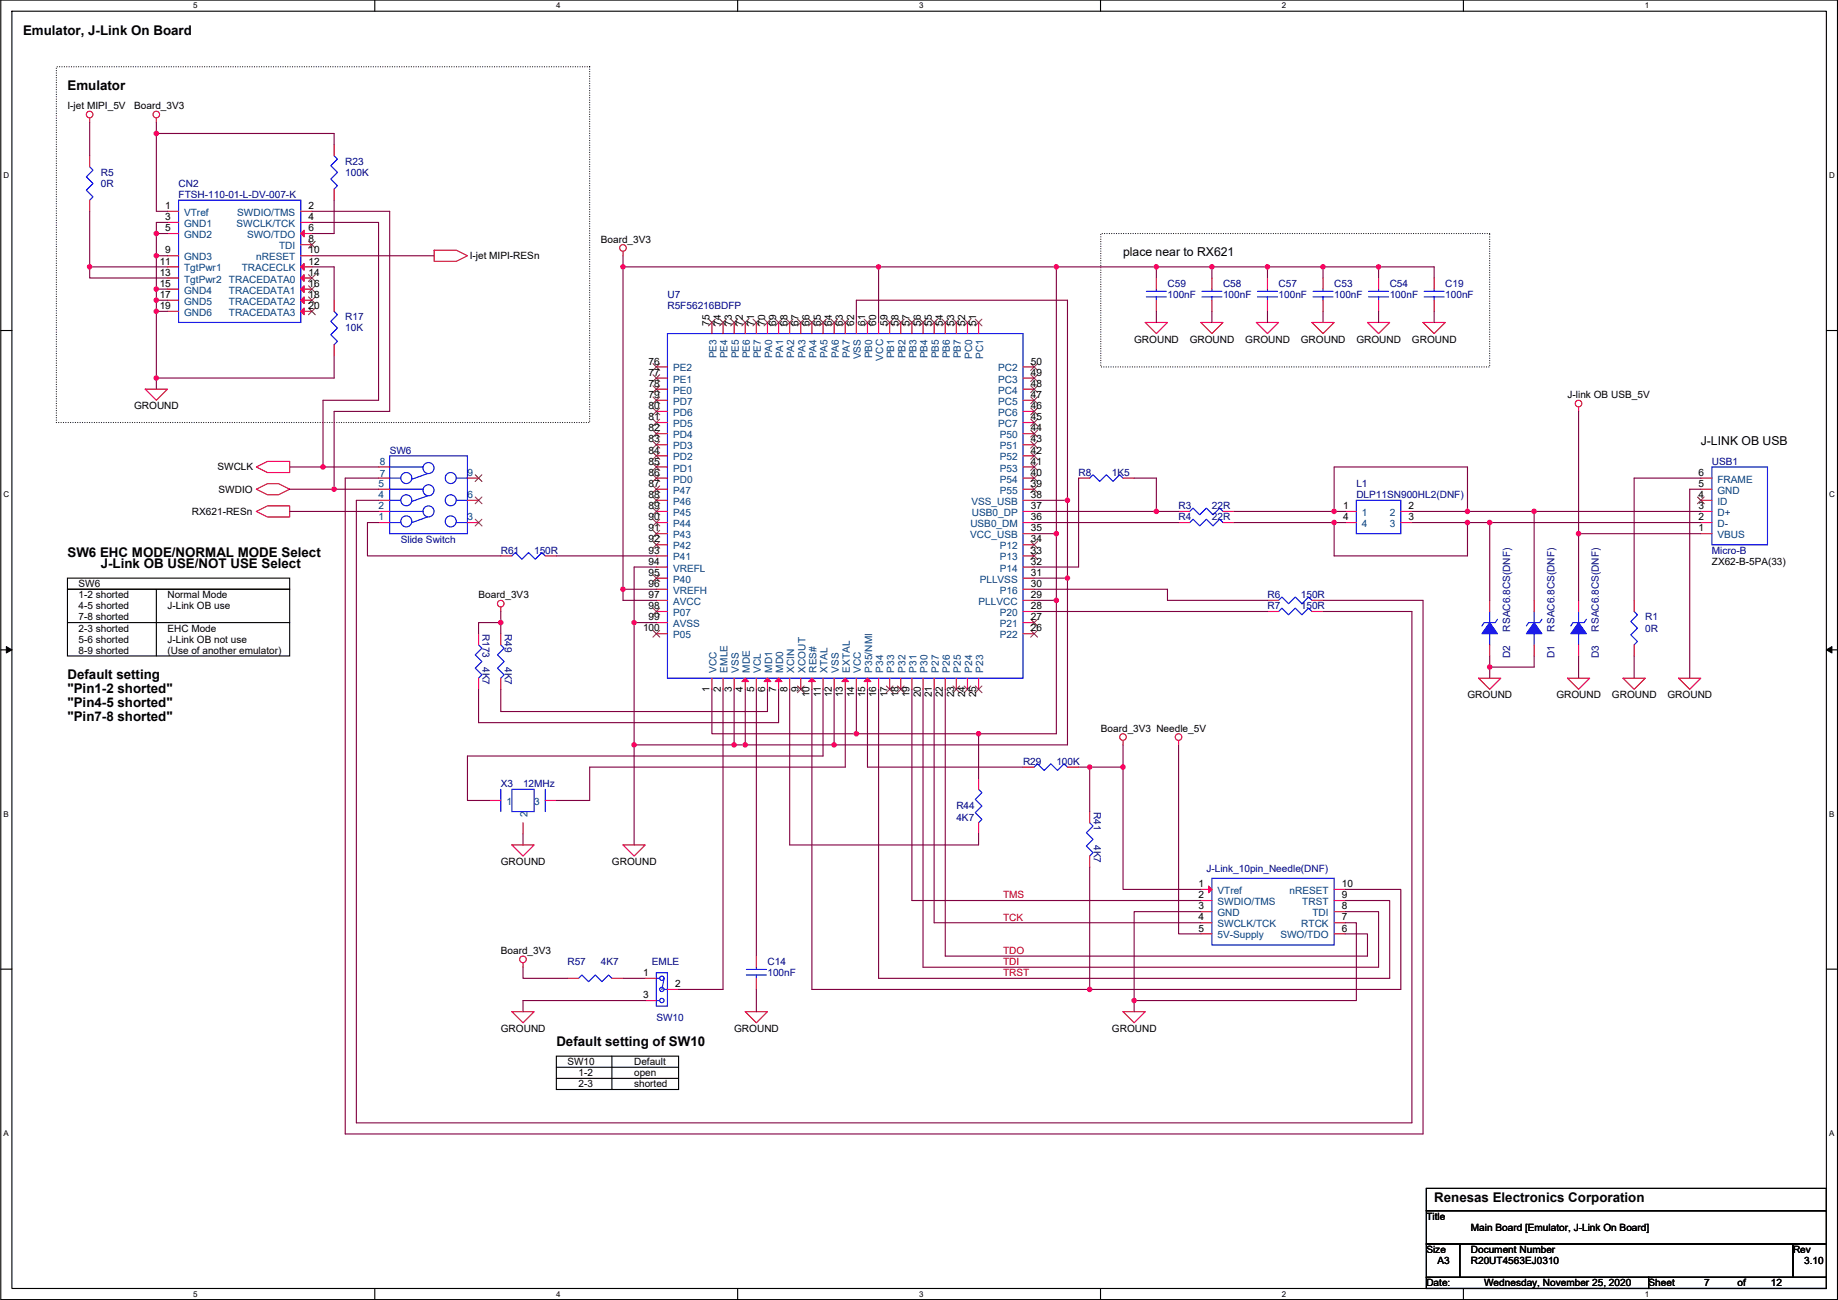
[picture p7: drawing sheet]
<svg xmlns="http://www.w3.org/2000/svg" width="420mm" height="297mm" viewBox="0 0 420 297" stroke-linecap="round" stroke-linejoin="round" font-family="sans-serif">
<path d="M.2 0h419.8v296.9h-419.8zM2.7 2.6h414.8v291.8h-414.8z" fill="none" stroke="#000" stroke-width=".25"/>
<g fill="#fff">
<path d="M44.2 .3h1v2h-1z"/>
<path d="M44.2 294.7h1v2h-1z"/>
</g>
<path d="M85.7 0v2.6M85.7 294.4v2.5" fill="none" stroke="#000" stroke-width=".25"/>
<g fill="#fff">
<path d="M127.1 .3h1v2h-1z"/>
<path d="M127.1 294.7h1v2h-1z"/>
</g>
<path d="M168.6 0v2.6M168.6 294.4v2.5" fill="none" stroke="#000" stroke-width=".25"/>
<g fill="#fff">
<path d="M210.1 .3h1v2h-1z"/>
<path d="M210.1 294.7h1v2h-1z"/>
</g>
<path d="M251.6 0v2.6M251.6 294.4v2.5" fill="none" stroke="#000" stroke-width=".25"/>
<g fill="#fff">
<path d="M293 .3h1v2h-1z"/>
<path d="M293 294.7h1v2h-1z"/>
</g>
<path d="M334.5 0v2.6M334.5 294.4v2.5" fill="none" stroke="#000" stroke-width=".25"/>
<g fill="#fff">
<path d="M376 .3h1v2h-1z"/>
<path d="M376 294.7h1v2h-1z"/>
<path d="M.8 39h1.3v2.1h-1.3z"/>
<path d="M418.1 39h1.3v2.1h-1.3z"/>
<path d="M.8 112h1.3v2h-1.3z"/>
<path d="M418.1 112h1.3v2h-1.3z"/>
</g>
<path d="M.2 75.5h2.5M417.5 75.5h2.5" fill="none" stroke="#000" stroke-width=".25"/>
<g fill="#fff">
<path d="M.8 185h1.2v2h-1.2z"/>
<path d="M418.1 185h1.2v2h-1.2z"/>
</g>
<path d="M.2 148.5h2.5M417.5 148.5h2.5" fill="none" stroke="#000" stroke-width=".25"/>
<path d="M1.4 147.7l1.3 .8-1.3 .7zM417.5 148.5l1.3-.8v1.5z" fill="#000" stroke="#000" stroke-width=".23"/>
<g fill="#fff">
<path d="M.8 257.9h1.2v2h-1.2z"/>
<path d="M418.1 257.9h1.2v2h-1.2z"/>
</g>
<g fill="none" stroke="#000" stroke-width=".25">
<path d="M15.4 132.1h50.8v17.8h-50.8zM15.4 134.6h50.8M35.7 134.6v15.3M15.4 142.3h50.8M.2 221.4h2.5M417.5 221.4h2.5M127.2 241.3h27.9v7.6h-27.9zM127.2 243.9h27.9M127.2 246.4h27.9M139.9 241.3v7.6M326.1 271.5h91.4v5.1h-91.4zM326.1 276.6h91.4v7.6h-91.4z"/>
<path d="M326.1 291.9h50.8v2.5h-50.8zM326.1 284.2h7.6v7.7h-7.6zM333.7 284.2h76.2v7.7h-76.2zM376.9 291.9h40.6v2.5h-40.6zM409.9 284.2h7.6v7.7h-7.6z"/>
</g>
<path d="M12.9 15.3h121.9v81.2h-121.9zM251.6 53.4h88.9v30.4h-88.9z" fill="none" stroke="#000" stroke-width=".25" stroke-dasharray="0 .5"/>
<g fill="none" stroke="#f00" stroke-width=".25">
<path d="M20.5 26.9v1.1M20.5 35.6v2.5M35.7 26.9v1.1M76.4 33v2.6M20.5 45.7v2.6M38.3 48.3h2.5M38.3 50.8h2.5M38.3 53.4h2.5M38.3 58.4h2.5M68.8 48.3h2.5M68.8 50.8h2.5M68.8 53.4h2.5"/>
<path d="M68.8 55.9h2.5M68.8 58.4h2.5M76.4 43.2v2.5M99.2 57.2h5.1l2.6 1.2-2.6 1.3h-5.1zM142.4 57.4v1M38.3 61h2.5M38.3 63.5h2.5M38.3 66.1h2.5M38.3 68.6h2.5M38.3 71.1h2.5M68.8 61h2.5M68.8 63.5h2.5"/>
<path d="M68.8 66.1h2.5M68.8 68.6h2.5M68.8 71.1h2.5M76.4 68.6v2.5M76.4 78.8v2.5M162.7 73.7v2.5M165.3 73.7v2.5M167.8 73.7v2.5M170.4 73.7v2.5M172.9 73.7v2.5M175.4 73.7v2.5M178 73.7v2.5"/>
<path d="M180.5 73.7v2.5M183.1 73.7v2.5M185.6 73.7v2.5M188.1 73.7v2.5M190.7 73.7v2.5M193.2 73.7v2.5M195.8 73.7v2.5M198.3 73.7v2.5M200.8 73.7v2.5M203.4 73.7v2.5M205.9 73.7v2.5M208.5 73.7v2.5"/>
<path d="M211 73.7v2.5M213.5 73.7v2.5M216.1 73.7v2.5M218.6 73.7v2.5M221.2 73.7v2.5M223.7 73.7v2.5M261.8 73.7h5.1l-2.6 2.5zM264.3 63.5v2.6M264.3 68.6v2.5M274.5 73.7h5.1l-2.6 2.5zM277 63.5v2.6M277 68.6v2.5"/>
<path d="M287.2 73.7h5.1l-2.6 2.5zM289.7 63.5v2.6M289.7 68.6v2.5M299.9 73.7h5.1l-2.6 2.5zM302.4 63.5v2.6M302.4 68.6v2.5M312.6 73.7h5.1l-2.6 2.5zM315.1 63.5v2.6M315.1 68.6v2.5M325.3 73.7h5.1l-2.6 2.5zM327.8 63.5v2.6M327.8 68.6v2.5"/>
<path d="M33.2 88.9h5.1l-2.6 2.6zM150 83.8h2.6M150 86.4h2.6M150 88.9h2.6M150 91.5h2.6M150 94h2.6M150 96.5h2.6M150 99.1h2.6M233.9 83.8h2.5M233.9 86.4h2.5M233.9 88.9h2.5M233.9 91.5h2.5"/>
<path d="M233.9 94h2.5M233.9 96.5h2.5M233.9 99.1h2.5M360.9 93v1M58.6 111.8l2.5-1.3h2.6l2.5 1.3-2.5 1.3h-2.6zM58.6 106.7l2.5-1.3h5.1v2.6h-5.1zM58.6 116.9l2.5-1.3h5.1v2.5h-5.1zM86.5 119.4h2.6M86.5 116.9h2.6M86.5 114.3h2.6M86.5 111.8h2.6M86.5 109.2h2.6"/>
<path d="M86.5 106.7h2.6M106.9 119.4h2.5M106.9 114.3h2.5M106.9 109.2h2.5M150 101.6h2.6M150 104.2h2.6M150 106.7h2.6M150 109.2h2.6M150 111.8h2.6M150 114.3h2.6M150 116.9h2.6M150 119.4h2.6"/>
<path d="M233.9 101.6h2.5M233.9 104.2h2.5M233.9 106.7h2.5M233.9 109.2h2.5M233.9 111.8h2.5M233.9 114.3h2.5M233.9 116.9h2.5M233.9 119.4h2.5M246.6 109.2h2.5M256.7 109.2h2.6M269.4 116.9h2.6M269.4 119.4h2.6"/>
<path d="M279.6 116.9h2.5M279.6 119.4h2.5M307.5 116.9h2.6M307.5 119.4h2.6M320.2 116.9h2.6M320.2 119.4h2.6M388.8 109.2h2.5M388.8 111.8h2.5M388.8 114.3h2.5M388.8 116.9h2.5M388.8 119.4h2.5M114.5 138.7v1"/>
<path d="M114.5 127h2.5M124.6 127h2.6M150 121.9h2.6M150 124.5h2.6M150 127h2.6M150 129.6h2.6M150 132.1h2.6M150 134.6h2.6M150 137.2h2.6M150 139.7h2.6M233.9 121.9h2.5M233.9 124.5h2.5"/>
<path d="M233.9 127h2.5M233.9 129.6h2.5M233.9 132.1h2.5M233.9 134.6h2.5M233.9 137.2h2.5M233.9 139.7h2.5M289.7 137.2h2.6M289.7 139.7h2.6M299.9 137.2h2.5M299.9 139.7h2.5M340.5 137.2v2.5M350.7 137.2v2.5"/>
<path d="M360.9 137.2v2.5M373.6 137.2v2.5M388.8 121.9h2.5M109.4 144.8v2.5M109.4 155v2.5M114.5 144.8v2.5M114.5 155v2.5M150 142.3h2.6M150 144.8h2.6M162.7 155v2.5M165.3 155v2.5M167.8 155v2.5"/>
<path d="M170.4 155v2.5M172.9 155v2.5M175.4 155v2.5M178 155v2.5M180.5 155v2.5M183.1 155v2.5M185.6 155v2.5M188.1 155v2.5M190.7 155v2.5M193.2 155v2.5M195.8 155v2.5M198.3 155v2.5"/>
<path d="M200.8 155v2.5M203.4 155v2.5M205.9 155v2.5M208.5 155v2.5M211 155v2.5M213.5 155v2.5M216.1 155v2.5M218.6 155v2.5M221.2 155v2.5M223.7 155v2.5M233.9 142.3h2.5M233.9 144.8h2.5"/>
<path d="M338 155h5.1l-2.6 2.5zM340.5 147.3v2.6M350.7 147.3v2.6M358.3 155h5.1l-2.5 2.5zM360.9 147.3v2.6M371 155h5.1l-2.5 2.5zM373.6 147.3v2.6M383.7 155h5.1l-2.5 2.5zM223.7 177.8v2.6M233.9 175.3h2.5M244 175.3h2.6M256.7 169.2v1"/>
<path d="M269.4 169.2v1M111.9 182.9h2.6M117 193.1h5.1l-2.5 2.5zM119.6 188v2.5M124.6 182.9h2.6M142.4 193.1h5.1l-2.5 2.5zM223.7 188v2.5M249.1 185.4v2.6M249.1 195.6v2.5M119.6 220v1M172.9 218.5v2.5M274.5 203.2h2.5"/>
<path d="M274.5 205.8h2.5M274.5 208.3h2.5M274.5 210.8h2.5M274.5 213.4h2.5M305 213.4h2.5M305 210.8h2.5M305 208.3h2.5M305 205.8h2.5M305 203.2h2.5M117 231.2h5.1l-2.5 2.5zM129.7 223.5h2.6M139.9 223.5h2.5"/>
<path d="M147.5 223.5h2.5M147.5 228.6h2.5M152.6 226.1h2.5M170.4 231.2h5l-2.5 2.5zM172.9 223.5v2.6M256.7 231.2h5.1l-2.5 2.5z"/>
<circle cx="20.5" cy="26.2" r=".76"/>
<circle cx="35.7" cy="26.2" r=".76"/>
<circle cx="142.4" cy="56.6" r=".76"/>
<circle cx="360.8" cy="92.2" r=".76"/>
<circle cx="114.5" cy="137.9" r=".76"/>
<circle cx="256.7" cy="168.4" r=".76"/>
<circle cx="269.4" cy="168.4" r=".76"/>
<circle cx="119.5" cy="219.2" r=".76"/>
</g>
<g fill="none" stroke="#00f" stroke-width=".25">
<path d="M20.5 38.1l.8 .8-1.6 1.5 1.6 1.5-1.6 1.6 1.6 1.5-.8 .7M76.4 35.6l.7 .7-1.5 1.6 1.5 1.5-1.5 1.5 1.5 1.5-.7 .8M40.8 45.7h28v28h-28zM76.4 71.1l.7 .8-1.5 1.5 1.5 1.6-1.5 1.5 1.5 1.5-.7 .8M152.6 76.2h81.3v78.8h-81.3zM262.1 67.8h4.5M262.1 66.6h4.5M264.3 66.1v.5M264.3 67.8v.8M274.8 67.8h4.5M274.8 66.6h4.5M277 66.1v.5"/>
<path d="M277 67.8v.8M287.5 67.8h4.5M287.5 66.6h4.5M289.7 66.1v.5M289.7 67.8v.8M300.2 67.8h4.5M300.2 66.6h4.5M302.4 66.1v.5M302.4 67.8v.8M312.9 67.8h4.5M312.9 66.6h4.5M315.1 66.1v.5"/>
<path d="M315.1 67.8v.8M325.6 67.8h4.5M325.6 66.6h4.5M327.8 66.1v.5M327.8 67.8v.8M89.1 109.2h2.5M89.1 106.7h7.6M89.1 114.3h2.5M89.1 111.8h7.6M89.1 116.9h7.6M89.1 119.4h2.5M89.1 104.2h17.8v17.7h-17.8z"/>
<path d="M97.7 113.3l-3.5 1.3M97.7 118.1l-3.5 1.3M97.7 108.2l-3.5 1.3M104.3 109.2h2.6M104.3 114.3h2.6M104.3 119.4h2.6M249.1 109.2l.8-.7 1.5 1.5 1.5-1.5 1.5 1.5 1.6-1.5 .7 .7M272 116.9l.7-.8 1.5 1.5 1.6-1.5 1.5 1.5 1.5-1.5 .8 .8M272 119.4l.7-.8 1.5 1.6 1.6-1.6 1.5 1.6 1.5-1.6 .8 .8M310.1 114.3h10.1v7.6h-10.1zM391.3 106.7h12.7v17.8h-12.7zM117 127l.8-.7 1.5 1.5 1.5-1.5 1.6 1.5 1.5-1.5 .7 .7"/>
<path d="M292.3 137.2l.7-.8 1.6 1.5 1.5-1.5 1.5 1.5 1.5-1.5 .8 .8M292.3 139.7l.7-.7 1.6 1.5 1.5-1.5 1.5 1.5 1.5-1.5 .8 .7M340.5 139.7v2.6M350.7 139.7v2.6M360.9 139.7v2.6M373.6 139.7l.7 .8-1.5 1.5 1.5 1.5-1.5 1.6 1.5 1.5-.7 .7M109.4 147.3l.8 .8-1.6 1.5 1.6 1.6-1.6 1.5 1.6 1.5-.8 .8M114.5 147.3l.7 .8-1.5 1.5 1.5 1.6-1.5 1.5 1.5 1.5-.7 .8M340.5 144.8v2.5M342.3 141.5l-.5 .8h-2.5l-.5 .7M350.7 144.8v2.5M352.5 141.5l-.5 .8h-2.6l-.5 .7"/>
<path d="M360.9 144.8v2.5M362.6 141.5l-.5 .8h-2.5l-.5 .7M236.4 175.3l.8-.8 1.5 1.5 1.5-1.5 1.5 1.5 1.6-1.5 .7 .8M114.5 180.4v5M117 180.4h5.1v5h-5.1zM124.6 180.4v5M223.7 180.4l.8 .7-1.6 1.5 1.6 1.6-1.6 1.5 1.6 1.5-.8 .8M249.1 188l.8 .7-1.6 1.6 1.6 1.5-1.6 1.5 1.6 1.5-.8 .8M277 200.7h28v15.2h-28zM132.3 223.5l.7-.7 1.5 1.5 1.6-1.5 1.5 1.5 1.5-1.5 .8 .7M150 222.3h2.6v7.6h-2.6zM150 223.5h.8"/>
<path d="M150 228.6h.8M151.8 223.5l-.5 2.6M151.8 226.1h.8M170.6 222.8h4.6M170.6 221.5h4.6M172.9 221v.5M172.9 222.8v.7"/>
<circle cx="92.9" cy="114.3" r="1.26"/>
<circle cx="92.9" cy="109.2" r="1.26"/>
<circle cx="92.9" cy="119.1" r="1.26"/>
<circle cx="98" cy="112" r="1.26"/>
<circle cx="98" cy="106.9" r="1.26"/>
<circle cx="98" cy="116.8" r="1.26"/>
<circle cx="103" cy="114.3" r="1.26"/>
<circle cx="103" cy="109.2" r="1.26"/>
<circle cx="103" cy="119.1" r="1.26"/>
<circle cx="151.3" cy="228.6" r=".5"/>
<circle cx="151.3" cy="223.5" r=".5"/>
<circle cx="151.3" cy="226.1" r=".5"/>
</g>
<g fill="none" stroke="#804000" stroke-width=".23">
<path d="M70.5 55.1l1.6 1.6M72.1 55.1l-1.6 1.6M70.5 62.8l1.6 1.5M70.5 65.3l1.6 1.5M70.5 67.8l1.6 1.6M70.5 70.4l1.6 1.5M72.1 62.8l-1.6 1.5M72.1 65.3l-1.6 1.5M72.1 67.8l-1.6 1.6M72.1 70.4l-1.6 1.5M162 72.9l1.5 1.6M163.5 72.9l-1.5 1.6"/>
<path d="M164.5 72.9l1.6 1.6M166 72.9l-1.5 1.6M167.1 72.9l1.5 1.6M168.6 72.9l-1.6 1.6M169.6 72.9l1.5 1.6M171.1 72.9l-1.5 1.6M172.1 72.9l1.6 1.6M173.7 72.9l-1.6 1.6M174.7 72.9l1.5 1.6M176.2 72.9l-1.5 1.6M177.2 72.9l1.6 1.6M178.7 72.9l-1.5 1.6"/>
<path d="M179.8 72.9l1.5 1.6M181.3 72.9l-1.6 1.6M182.3 72.9l1.5 1.6M183.8 72.9l-1.5 1.6M184.8 72.9l1.6 1.6M186.4 72.9l-1.6 1.6M187.4 72.9l1.5 1.6M188.9 72.9l-1.5 1.6M189.9 72.9l1.6 1.6M191.4 72.9l-1.5 1.6M192.5 72.9l1.5 1.6M194 72.9l-1.6 1.6"/>
<path d="M197.5 72.9l1.6 1.6M199.1 72.9l-1.6 1.6M202.6 72.9l1.6 1.6M204.1 72.9l-1.5 1.6M205.2 72.9l1.5 1.6M206.7 72.9l-1.6 1.6M207.7 72.9l1.5 1.6M209.2 72.9l-1.5 1.6M210.2 72.9l1.6 1.6M211.8 72.9l-1.6 1.6M212.8 72.9l1.5 1.6M214.3 72.9l-1.5 1.6"/>
<path d="M215.3 72.9l1.6 1.6M216.8 72.9l-1.5 1.6M217.9 72.9l1.5 1.6M219.4 72.9l-1.6 1.6M220.4 72.9l1.5 1.6M221.9 72.9l-1.5 1.6M222.9 72.9l1.6 1.6M224.5 72.9l-1.6 1.6M149.3 83.1l1.5 1.5M149.3 85.6l1.5 1.6M149.3 88.2l1.5 1.5M149.3 90.7l1.5 1.5"/>
<path d="M149.3 93.2l1.5 1.6M149.3 95.8l1.5 1.5M149.3 98.3l1.5 1.6M150.8 83.1l-1.5 1.5M150.8 85.6l-1.5 1.6M150.8 88.2l-1.5 1.5M150.8 90.7l-1.5 1.5M150.8 93.2l-1.5 1.6M150.8 95.8l-1.5 1.5M150.8 98.3l-1.5 1.6M235.6 83.1l1.6 1.5M235.6 85.6l1.6 1.6"/>
<path d="M235.6 88.2l1.6 1.5M235.6 90.7l1.6 1.5M235.6 93.2l1.6 1.6M235.6 95.8l1.6 1.5M235.6 98.3l1.6 1.6M237.2 83.1l-1.6 1.5M237.2 85.6l-1.6 1.6M237.2 88.2l-1.6 1.5M237.2 90.7l-1.6 1.5M237.2 93.2l-1.6 1.6M237.2 95.8l-1.6 1.5M237.2 98.3l-1.6 1.6"/>
<path d="M108.6 118.6l1.6 1.6M108.6 113.6l1.6 1.5M108.6 108.5l1.6 1.5M110.2 118.6l-1.6 1.6M110.2 113.6l-1.6 1.5M110.2 108.5l-1.6 1.5M149.3 100.9l1.5 1.5M149.3 103.4l1.5 1.5M149.3 105.9l1.5 1.6M149.3 108.5l1.5 1.5M149.3 111l1.5 1.6M149.3 113.6l1.5 1.5"/>
<path d="M149.3 116.1l1.5 1.5M149.3 118.6l1.5 1.6M150.8 100.9l-1.5 1.5M150.8 103.4l-1.5 1.5M150.8 105.9l-1.5 1.6M150.8 108.5l-1.5 1.5M150.8 111l-1.5 1.6M150.8 113.6l-1.5 1.5M150.8 116.1l-1.5 1.5M150.8 118.6l-1.5 1.6M235.6 100.9l1.6 1.5M235.6 103.4l1.6 1.5"/>
<path d="M235.6 105.9l1.6 1.6M235.6 108.5l1.6 1.5M235.6 111l1.6 1.6M237.2 100.9l-1.6 1.5M237.2 103.4l-1.6 1.5M237.2 105.9l-1.6 1.6M237.2 108.5l-1.6 1.5M237.2 111l-1.6 1.6M388 113.6l1.6 1.5M389.6 113.6l-1.6 1.5M149.3 121.2l1.5 1.5M149.3 123.7l1.5 1.6"/>
<path d="M149.3 131.3l1.5 1.6M149.3 139l1.5 1.5M150.8 121.2l-1.5 1.5M150.8 123.7l-1.5 1.6M150.8 131.3l-1.5 1.6M150.8 139l-1.5 1.5M235.6 123.7l1.6 1.6M235.6 126.3l1.6 1.5M237.2 123.7l-1.6 1.6M237.2 126.3l-1.6 1.5M149.3 144l1.5 1.6M150.8 144l-1.5 1.6"/>
<path d="M182.3 156.7l1.5 1.6M183.8 156.7l-1.5 1.6M202.6 156.7l1.6 1.6M204.1 156.7l-1.5 1.6M205.2 156.7l1.5 1.6M206.7 156.7l-1.6 1.6M217.9 156.7l1.5 1.6M219.4 156.7l-1.6 1.6M220.4 156.7l1.5 1.6M221.9 156.7l-1.5 1.6M222.9 156.7l1.6 1.6M224.5 156.7l-1.6 1.6"/>
<path d="M235.6 141.5l1.6 1.5M235.6 144l1.6 1.6M237.2 141.5l-1.6 1.5M237.2 144l-1.6 1.6"/>
</g>
<g fill="#f00" stroke="#f00" stroke-width=".25">
<path d="M276.3 202.5l.7 .7-.7 .8z"/>
<path d="M169.6 155.7l.8-.7 .7 .7z"/>
<path d="M174.7 155.7l.7-.7 .8 .7z"/>
<path d="M177.2 155.7l.8-.7 .7 .7z"/>
<path d="M184.8 155.7l.8-.7 .8 .7z"/>
<path d="M192.5 155.7l.7-.7 .8 .7z"/>
<path d="M197.5 155.7l.8-.7 .8 .7z"/>
<path d="M69.5 52.6v1.5l-.7-.7z"/>
<path d="M68.8 61l.7-.8v1.5z"/>
<path d="M68.8 63.5l.7-.7v1.5z"/>
<path d="M68.8 66.1l.7-.8v1.5z"/>
<path d="M68.8 68.6l.7-.8v1.6z"/>
<path d="M68.8 71.1l.7-.7v1.5z"/>
</g>
<g fill="#00f" stroke="#00f" stroke-width=".25">
<path d="M340.5 142.3l1.8 2.5h-3.5z" fill-rule="evenodd"/>
<path d="M350.7 142.3l1.8 2.5h-3.6z" fill-rule="evenodd"/>
<path d="M360.9 142.3l1.7 2.5h-3.5z" fill-rule="evenodd"/>
</g>
<g fill="none" stroke="#800040" stroke-width=".25">
<path d="M20.5 28v7.6M35.7 30.5v17.8h2.6M35.7 30.5h40.7v2.5M35.7 28v2.5M20.5 48.3v12.7M35.7 53.4h2.6M35.7 58.4h2.6M35.7 53.4v5M35.7 58.4v7.7M38.3 50.8h-2.6v2.6M71.3 58.4h27.9M71.3 50.8h15.2v40.7h-12.7v15.2"/>
<path d="M71.3 48.3h17.8v45.7h-12.7v17.8M76.4 45.7v7.7h-5.1M142.4 58.4v2.6M20.5 61v2.5h17.8M20.5 61h17.8M35.7 68.6h2.6M35.7 71.1h2.6M35.7 66.1v2.5M35.7 68.6v2.5M35.7 71.1v15.3M35.7 66.1h2.6M71.3 61h5.1v7.6"/>
<path d="M142.4 61h58.4M142.4 61v73.6M195.8 73.7v-5.1h48.2v45.7M200.8 61v12.7M200.8 61h40.7M241.5 61h22.8M241.5 61v60.9M264.3 71.1v2.6M264.3 61v2.5M264.3 61h12.7M277 71.1v2.6M277 61v2.5"/>
<path d="M277 61h12.7M289.7 71.1v2.6M289.7 61v2.5M289.7 61h12.7M302.4 71.1v2.6M302.4 61v2.5M302.4 61h12.7M315.1 71.1v2.6M315.1 61v2.5M315.1 61h12.7v2.5M327.8 71.1v2.6M35.7 86.4v2.5"/>
<path d="M76.4 81.3v5.1h-40.7M360.9 94v27.9h27.9M66.2 111.8h10.2M66.2 106.7h7.6M66.2 116.9h20.3M73.8 106.7h12.7M76.4 111.8h10.1M86.5 109.2h-7.6v149.9h246.4v-121.9h-22.9M86.5 114.3h-5v142.3h241.3v-116.9h-20.4M86.5 119.4h-2.5v7.6h30.5M236.4 116.9h27.9M236.4 114.3h7.6"/>
<path d="M236.4 119.4h33M244 114.3v17.8M246.6 109.2v20.4h-10.2M259.3 109.2h5v7.7M264.3 116.9h5.1M282.1 116.9h22.9M282.1 119.4h22.9M305 116.9v-10.2h30.5v10.2M305 119.4v7.6h30.5v-7.6M305 116.9h2.5M305 119.4h2.5M322.8 116.9h12.7"/>
<path d="M322.8 119.4h12.7M335.5 116.9h15.2M335.5 119.4h5M340.5 119.4v17.8M340.5 119.4h48.3M350.7 116.9v20.3M350.7 116.9h38.1M388.8 109.2h-15.2v28M388.8 111.8h-2.5v43.2M114.5 139.7v2.6M127.2 127h22.8M142.4 134.6v2.6h7.6"/>
<path d="M142.4 134.6h7.6M150 129.6h-5v12.7M236.4 139.7h53.3M236.4 134.6h30.5v2.6h22.8M236.4 137.2h5.1M236.4 121.9h5.1v15.3M236.4 132.1h7.6M241.5 137.2v30.5h-17.8M244 132.1v38.1h-53.3M360.9 121.9v15.3M114.5 142.3h-5.1v2.5M114.5 142.3v2.5"/>
<path d="M145 142.3h5M145 142.3v27.9M162.7 157.5v10.2h33.1M165.3 157.5v68.6h-10.2M167.8 157.5v12.7M170.4 157.5v12.7M172.9 157.5v61M175.4 157.5v5.1h-60.9v-5.1M178 157.5v7.6h-68.6v-7.6M180.5 157.5v35.6h43.2v-2.6M185.6 157.5v68.6h63.5M188.1 157.5v15.2h-81.2v10.2h5"/>
<path d="M190.7 157.5v12.7M193.2 157.5v17.8h-58.4v7.6h-7.6M195.8 157.5v10.2M198.3 157.5v17.8h35.6M200.8 157.5v66h116.9v-17.7h-10.2M208.5 157.5v48.3h66M211 157.5v63.5h104.1v-12.7h-7.6M213.5 157.5v53.3h61M216.1 157.5v61h96.5v-5.1h-5.1M340.5 149.9v2.5M340.5 152.4v2.6M350.7 149.9v2.5h-10.2"/>
<path d="M360.9 149.9v5.1M373.6 149.9v5.1M145 170.2v22.9M145 170.2h22.8M167.8 170.2h2.6M170.4 170.2h20.3M195.8 167.7h27.9M223.7 167.7v10.1M246.6 175.3h2.5M249.1 175.3h7.6M249.1 175.3v10.1M256.7 170.2v5.1"/>
<path d="M256.7 175.3v27.9h17.8M269.4 170.2v43.2h5.1M119.6 190.5v2.6M249.1 198.1v28M274.5 208.3h-15.2v20.3M307.5 203.2h12.7v22.9h-71.1M307.5 210.8h2.6v17.8h-50.8v2.6M119.6 221v2.5h10.1M142.4 223.5h5.1M147.5 228.6h-27.9v2.6M172.9 226.1v5.1"/>
</g>
<g fill="#f0f" stroke="#f0f" stroke-width=".25">
<circle cx="305" cy="119.4" r=".5"/>
<circle cx="360.8" cy="121.9" r=".5"/>
<circle cx="144.9" cy="170.2" r=".5"/>
<circle cx="144.9" cy="142.2" r=".5"/>
<circle cx="167.8" cy="170.2" r=".5"/>
<circle cx="170.3" cy="170.2" r=".5"/>
<circle cx="190.7" cy="170.2" r=".5"/>
<circle cx="244" cy="132.1" r=".5"/>
<circle cx="244" cy="114.3" r=".5"/>
<circle cx="223.7" cy="167.6" r=".5"/>
<circle cx="195.7" cy="167.6" r=".5"/>
<circle cx="241.5" cy="137.2" r=".5"/>
<circle cx="241.5" cy="121.9" r=".5"/>
<circle cx="277" cy="61" r=".5"/>
<circle cx="264.3" cy="61" r=".5"/>
<circle cx="302.4" cy="61" r=".5"/>
<circle cx="289.7" cy="61" r=".5"/>
<circle cx="315.1" cy="61" r=".5"/>
<circle cx="241.5" cy="61" r=".5"/>
<circle cx="200.8" cy="61" r=".5"/>
<circle cx="20.5" cy="61" r=".5"/>
<circle cx="35.7" cy="58.4" r=".5"/>
<circle cx="35.7" cy="53.3" r=".5"/>
<circle cx="35.7" cy="66" r=".5"/>
<circle cx="35.7" cy="68.6" r=".5"/>
<circle cx="35.7" cy="86.4" r=".5"/>
<circle cx="35.7" cy="71.1" r=".5"/>
<circle cx="35.7" cy="30.5" r=".5"/>
<circle cx="142.4" cy="134.6" r=".5"/>
<circle cx="142.4" cy="61" r=".5"/>
<circle cx="249.1" cy="226.1" r=".5"/>
<circle cx="264.3" cy="116.8" r=".5"/>
<circle cx="114.5" cy="142.2" r=".5"/>
<circle cx="335.4" cy="116.8" r=".5"/>
<circle cx="305" cy="116.8" r=".5"/>
<circle cx="340.5" cy="152.4" r=".5"/>
<circle cx="335.4" cy="119.4" r=".5"/>
<circle cx="350.7" cy="116.8" r=".5"/>
<circle cx="340.5" cy="119.4" r=".5"/>
<circle cx="73.8" cy="106.7" r=".5"/>
<circle cx="76.4" cy="111.8" r=".5"/>
<circle cx="256.7" cy="175.3" r=".5"/>
<circle cx="249.1" cy="175.3" r=".5"/>
<circle cx="259.2" cy="228.6" r=".5"/>
</g>
<g font-size="3">
<text x="5.3" y="7.9">Emulator, J-Link On Board</text>
<text x="15.4" y="20.6">Emulator</text>
<text x="15.4" y="127.3">SW6 EHC MODE/NORMAL MODE Select</text>
<text x="23" y="129.9">J-Link OB USE/NOT USE Select</text>
<text x="15.4" y="155.3">Default setting</text>
<text x="15.4" y="158.4">&quot;Pin1-2 shorted&quot;</text>
<text x="15.4" y="161.6">&quot;Pin4-5 shorted&quot;</text>
<text x="15.4" y="164.7">&quot;Pin7-8 shorted&quot;</text>
<text x="127.2" y="239.1">Default setting of SW10</text>
<text x="327.8" y="274.6">Renesas Electronics Corporation</text>
</g>
<g font-size="2.8">
<text x="256.7" y="58.4">place near to RX621</text>
<text x="388.8" y="101.6">J-LINK OB USB</text>
</g>
<g font-size="2.3">
<text x="15.4" y="24.9">I-jet MIPI_5V</text>
<text x="30.7" y="24.9">Board_3V3</text>
<text x="37.8" y="47.8">1</text>
<text x="70.5" y="47.8">2</text>
<text x="37.8" y="50.3">3</text>
<text x="37.8" y="52.8">5</text>
<text x="70.5" y="50.3">4</text>
<text x="70.5" y="52.8">6</text>
<text x="37.8" y="57.9">9</text>
<text x="70.5" y="57.9">10</text>
<text x="70.5" y="55.4">8</text>
<text x="107.4" y="59.2">I-jet MIPI-RESn</text>
<text x="137.3" y="55.4">Board_3V3</text>
<text x="36.5" y="60.5">11</text>
<text x="36.5" y="63">13</text>
<text x="36.5" y="65.5">15</text>
<text x="70.5" y="63">14</text>
<text x="70.5" y="65.5">16</text>
<text x="70.5" y="60.5">12</text>
<text x="36.5" y="68.1">17</text>
<text x="36.5" y="70.6">19</text>
<text x="70.5" y="68.1">18</text>
<text x="70.5" y="70.6">20</text>
<text x="162.2" y="74.4" transform="rotate(-90 162.2 74.4)">75</text>
<text x="164.8" y="74.4" transform="rotate(-90 164.8 74.4)">74</text>
<text x="167.3" y="74.4" transform="rotate(-90 167.3 74.4)">73</text>
<text x="169.8" y="74.4" transform="rotate(-90 169.8 74.4)">72</text>
<text x="172.4" y="74.4" transform="rotate(-90 172.4 74.4)">71</text>
<text x="174.9" y="74.4" transform="rotate(-90 174.9 74.4)">70</text>
<text x="177.5" y="74.4" transform="rotate(-90 177.5 74.4)">69</text>
<text x="180" y="74.4" transform="rotate(-90 180 74.4)">68</text>
<text x="182.5" y="74.4" transform="rotate(-90 182.5 74.4)">67</text>
<text x="185.1" y="74.4" transform="rotate(-90 185.1 74.4)">66</text>
<text x="187.6" y="74.4" transform="rotate(-90 187.6 74.4)">65</text>
<text x="190.2" y="74.4" transform="rotate(-90 190.2 74.4)">64</text>
<text x="192.7" y="74.4" transform="rotate(-90 192.7 74.4)">63</text>
<text x="195.2" y="74.4" transform="rotate(-90 195.2 74.4)">62</text>
<text x="197.8" y="74.4" transform="rotate(-90 197.8 74.4)">61</text>
<text x="200.3" y="74.4" transform="rotate(-90 200.3 74.4)">60</text>
<text x="202.8" y="74.4" transform="rotate(-90 202.8 74.4)">59</text>
<text x="205.4" y="74.4" transform="rotate(-90 205.4 74.4)">58</text>
<text x="207.9" y="74.4" transform="rotate(-90 207.9 74.4)">57</text>
<text x="210.5" y="74.4" transform="rotate(-90 210.5 74.4)">56</text>
<text x="213" y="74.4" transform="rotate(-90 213 74.4)">55</text>
<text x="215.6" y="74.4" transform="rotate(-90 215.6 74.4)">54</text>
<text x="218.1" y="74.4" transform="rotate(-90 218.1 74.4)">53</text>
<text x="220.6" y="74.4" transform="rotate(-90 220.6 74.4)">52</text>
<text x="223.2" y="74.4" transform="rotate(-90 223.2 74.4)">51</text>
<text x="148.3" y="83.3">76</text>
<text x="235.6" y="83.3">50</text>
<text x="259.3" y="78.3">GROUND</text>
<text x="272" y="78.3">GROUND</text>
<text x="284.7" y="78.3">GROUND</text>
<text x="297.4" y="78.3">GROUND</text>
<text x="310.1" y="78.3">GROUND</text>
<text x="322.8" y="78.3">GROUND</text>
<text x="148.3" y="85.9">77</text>
<text x="148.3" y="88.4">78</text>
<text x="235.6" y="85.9">49</text>
<text x="235.6" y="88.4">48</text>
<text x="30.7" y="93.5">GROUND</text>
<text x="148.3" y="90.9">79</text>
<text x="148.3" y="93.5">80</text>
<text x="235.6" y="90.9">47</text>
<text x="235.6" y="93.5">46</text>
<text x="358.3" y="91">J-link OB USB_5V</text>
<text x="148.3" y="96">81</text>
<text x="148.3" y="98.6">82</text>
<text x="148.3" y="101.1">83</text>
<text x="235.6" y="96">45</text>
<text x="235.6" y="98.6">44</text>
<text x="235.6" y="101.1">43</text>
<text x="49.7" y="107.5">SWCLK</text>
<text x="148.3" y="103.6">84</text>
<text x="148.3" y="106.2">85</text>
<text x="235.6" y="103.6">42</text>
<text x="235.6" y="106.2">41</text>
<text x="50" y="112.6">SWDIO</text>
<text x="148.3" y="108.7">86</text>
<text x="148.3" y="111.3">87</text>
<text x="148.3" y="113.8">88</text>
<text x="235.6" y="108.7">40</text>
<text x="235.6" y="111.3">39</text>
<text x="235.6" y="113.8">38</text>
<text x="388.3" y="108.7">6</text>
<text x="388.3" y="111.3">5</text>
<text x="388.3" y="113.8">4</text>
<text x="43.9" y="117.6">RX621-RESn</text>
<text x="148.3" y="116.3">89</text>
<text x="148.3" y="118.9">90</text>
<text x="235.6" y="118.9">36</text>
<text x="235.6" y="116.3">37</text>
<text x="307" y="116.3">1</text>
<text x="307" y="118.9">4</text>
<text x="322" y="116.3">2</text>
<text x="322" y="118.9">3</text>
<text x="388.3" y="116.3">3</text>
<text x="388.3" y="118.9">2</text>
<text x="148.3" y="121.4">91</text>
<text x="148.3" y="124">92</text>
<text x="235.6" y="121.4">35</text>
<text x="235.6" y="124">34</text>
<text x="388.3" y="121.4">1</text>
<text x="148.3" y="126.5">93</text>
<text x="148.3" y="129">94</text>
<text x="148.3" y="131.6">95</text>
<text x="235.6" y="131.6">31</text>
<text x="235.6" y="126.5">33</text>
<text x="235.6" y="129">32</text>
<text x="391.3" y="129.1">ZX62-B-5PA(33)</text>
<text x="18" y="136.7">1-2 shorted</text>
<text x="18" y="134.2">SW6</text>
<text x="38.3" y="136.7">Normal Mode</text>
<text x="109.4" y="136.7">Board_3V3</text>
<text x="148.3" y="134.1">96</text>
<text x="148.3" y="136.7">97</text>
<text x="235.6" y="136.7">29</text>
<text x="235.6" y="134.1">30</text>
<text x="18" y="139.2">4-5 shorted</text>
<text x="18" y="141.8">7-8 shorted</text>
<text x="38.3" y="139.2">J-Link OB use</text>
<text x="148.3" y="139.2">98</text>
<text x="148.3" y="141.7">99</text>
<text x="235.6" y="139.2">28</text>
<text x="235.6" y="141.7">27</text>
<text x="18" y="144.3">2-3 shorted</text>
<text x="18" y="146.9">5-6 shorted</text>
<text x="18" y="149.4">8-9 shorted</text>
<text x="38.3" y="146.9">J-Link OB not use</text>
<text x="38.3" y="149.4">(Use of another emulator)</text>
<text x="38.3" y="144.3">EHC Mode</text>
<text x="147" y="144.3">100</text>
<text x="235.6" y="144.3">26</text>
<text x="162.2" y="158" transform="rotate(-90 162.2 158)">1</text>
<text x="164.8" y="158" transform="rotate(-90 164.8 158)">2</text>
<text x="167.3" y="158" transform="rotate(-90 167.3 158)">3</text>
<text x="169.8" y="158" transform="rotate(-90 169.8 158)">4</text>
<text x="172.4" y="158" transform="rotate(-90 172.4 158)">5</text>
<text x="174.9" y="158" transform="rotate(-90 174.9 158)">6</text>
<text x="177.5" y="158" transform="rotate(-90 177.5 158)">7</text>
<text x="180" y="158" transform="rotate(-90 180 158)">8</text>
<text x="182.5" y="158" transform="rotate(-90 182.5 158)">9</text>
<text x="185.1" y="159.3" transform="rotate(-90 185.1 159.3)">10</text>
<text x="187.6" y="159.3" transform="rotate(-90 187.6 159.3)">11</text>
<text x="190.2" y="159.3" transform="rotate(-90 190.2 159.3)">12</text>
<text x="192.7" y="159.3" transform="rotate(-90 192.7 159.3)">13</text>
<text x="195.2" y="159.3" transform="rotate(-90 195.2 159.3)">14</text>
<text x="197.8" y="159.3" transform="rotate(-90 197.8 159.3)">15</text>
<text x="200.3" y="159.3" transform="rotate(-90 200.3 159.3)">16</text>
<text x="202.8" y="159.3" transform="rotate(-90 202.8 159.3)">17</text>
<text x="205.4" y="159.3" transform="rotate(-90 205.4 159.3)">18</text>
<text x="207.9" y="159.3" transform="rotate(-90 207.9 159.3)">19</text>
<text x="210.5" y="159.3" transform="rotate(-90 210.5 159.3)">20</text>
<text x="213" y="159.3" transform="rotate(-90 213 159.3)">21</text>
<text x="215.6" y="159.3" transform="rotate(-90 215.6 159.3)">22</text>
<text x="218.1" y="159.3" transform="rotate(-90 218.1 159.3)">23</text>
<text x="220.6" y="159.3" transform="rotate(-90 220.6 159.3)">24</text>
<text x="223.2" y="159.3" transform="rotate(-90 223.2 159.3)">25</text>
<text x="335.5" y="159.6">GROUND</text>
<text x="355.8" y="159.6">GROUND</text>
<text x="368.5" y="159.6">GROUND</text>
<text x="381.2" y="159.6">GROUND</text>
<text x="251.6" y="167.2">Board_3V3 Needle_5V</text>
<text x="114.5" y="197.7">GROUND</text>
<text x="139.9" y="197.7">GROUND</text>
<text x="274" y="202.7">1</text>
<text x="306.8" y="202.7">10</text>
<text x="274" y="205.2">2</text>
<text x="274" y="207.8">3</text>
<text x="306.8" y="207.8">8</text>
<text x="306.8" y="205.2">9</text>
<text x="274" y="210.3">4</text>
<text x="274" y="212.9">5</text>
<text x="306.8" y="212.9">6</text>
<text x="306.8" y="210.3">7</text>
<text x="114.5" y="218">Board_3V3</text>
<text x="147" y="223">1</text>
<text x="154.4" y="225.6">2</text>
<text x="147" y="228.1">3</text>
<text x="114.5" y="235.8">GROUND</text>
<text x="167.8" y="235.8">GROUND</text>
<text x="254.2" y="235.8">GROUND</text>
<text x="129.7" y="243.4">SW10</text>
<text x="132.3" y="245.9">1-2</text>
<text x="145" y="243.4">Default</text>
<text x="145" y="245.9">open</text>
<text x="132.3" y="248.5">2-3</text>
<text x="145" y="248.5">shorted</text>
<text x="326.1" y="278.7">Title</text>
<text x="336.2" y="281.2">Main Board [Emulator, J-Link On Board]</text>
<text x="326.1" y="286.3">Size</text>
<text x="336.2" y="286.3">Document Number</text>
<text x="409.9" y="286.3">Rev</text>
<text x="326.1" y="293.9">Date:</text>
<text x="328.6" y="288.8">A3</text>
<text x="336.2" y="288.8">R20UT4563EJ0310</text>
<text x="339.3" y="293.9">Wednesday, November 25, 2020</text>
<text x="376.9" y="293.9">Sheet</text>
<text x="389.6" y="293.9">7</text>
<text x="397.2" y="293.9">of</text>
<text x="404.8" y="293.9">12</text>
<text x="412.4" y="288.8">3.10</text>
</g>
<g font-size="2.3" fill="#000080">
<text x="23" y="40.2">R5</text>
<text x="78.9" y="37.6">R23</text>
<text x="78.9" y="40.2">100K</text>
<text x="23" y="42.7">0R</text>
<text x="40.8" y="42.7">CN2</text>
<text x="40.8" y="45.3">FTSH-110-01-L-DV-007-K</text>
<text x="266.9" y="65.6">C59</text>
<text x="279.6" y="65.6">C58</text>
<text x="292.3" y="65.6">C57</text>
<text x="305" y="65.6">C53</text>
<text x="317.7" y="65.6">C54</text>
<text x="330.4" y="65.6">C19</text>
<text x="152.6" y="70.7">R5F56216BDFP</text>
<text x="152.6" y="68.1">U7</text>
<text x="266.9" y="68.1">100nF</text>
<text x="279.6" y="68.1">100nF</text>
<text x="292.3" y="68.1">100nF</text>
<text x="305" y="68.1">100nF</text>
<text x="317.7" y="68.1">100nF</text>
<text x="330.4" y="68.1">100nF</text>
<text x="78.9" y="73.2">R17</text>
<text x="78.9" y="75.7">10K</text>
<text x="89.1" y="103.7">SW6</text>
<text x="391.3" y="106.2">USB1</text>
<text x="246.6" y="108.8">R8</text>
<text x="254.2" y="108.8">1K5</text>
<text x="310.1" y="111.3">L1</text>
<text x="310.1" y="113.8">DLP11SN900HL2(DNF)</text>
<text x="269.4" y="116.4">R3</text>
<text x="269.4" y="118.9">R4</text>
<text x="277" y="116.4">22R</text>
<text x="277" y="118.9">22R</text>
<text x="91.6" y="124">Slide Switch</text>
<text x="114.5" y="126.5">R61</text>
<text x="122.1" y="126.5">150R</text>
<text x="391.3" y="126.5">Micro-B</text>
<text x="289.7" y="136.7">R6</text>
<text x="297.4" y="136.7">150R</text>
<text x="289.7" y="139.2">R7</text>
<text x="297.4" y="139.2">150R</text>
<text x="376.1" y="141.8">R1</text>
<text x="110.3" y="144.8" transform="rotate(90 110.3 144.8)">R173</text>
<text x="115.4" y="144.8" transform="rotate(90 115.4 144.8)">R49</text>
<text x="345.2" y="144.3" transform="rotate(-90 345.2 144.3)">RSAC6.8CS(DNF)</text>
<text x="355.4" y="144.3" transform="rotate(-90 355.4 144.3)">RSAC6.8CS(DNF)</text>
<text x="365.5" y="144.3" transform="rotate(-90 365.5 144.3)">RSAC6.8CS(DNF)</text>
<text x="376.1" y="144.3">0R</text>
<text x="110.3" y="152.4" transform="rotate(90 110.3 152.4)">4K7</text>
<text x="115.4" y="152.4" transform="rotate(90 115.4 152.4)">4K7</text>
<text x="345.2" y="150.4" transform="rotate(-90 345.2 150.4)">D2</text>
<text x="355.4" y="150.4" transform="rotate(-90 355.4 150.4)">D1</text>
<text x="365.5" y="150.4" transform="rotate(-90 365.5 150.4)">D3</text>
<text x="114.5" y="179.9">X3</text>
<text x="119.6" y="179.9">12MHz</text>
<text x="233.9" y="174.8">R29</text>
<text x="241.5" y="174.8">100K</text>
<text x="218.6" y="185">R44</text>
<text x="250" y="185.4" transform="rotate(90 250 185.4)">R41</text>
<text x="218.6" y="187.5">4K7</text>
<text x="250" y="193.1" transform="rotate(90 250 193.1)">4K7</text>
<text x="275.8" y="199.2">J-Link_10pin_Needle(DNF)</text>
<text x="129.7" y="220.5">R57</text>
<text x="137.3" y="220.5">4K7</text>
<text x="149" y="220.5">EMLE</text>
<text x="175.4" y="220.5">C14</text>
<text x="175.4" y="223.1">100nF</text>
<text x="150" y="233.2">SW10</text>
</g>
<g font-size="2.3" fill="#004080">
<text x="42.1" y="49.3">VTref</text>
<text x="42.1" y="51.9">GND1</text>
<text x="54.1" y="51.9">SWCLK/TCK</text>
<text x="54.2" y="49.3">SWDIO/TMS</text>
<text x="42.1" y="54.4">GND2</text>
<text x="42.1" y="59.5">GND3</text>
<text x="56.5" y="54.4">SWO/TDO</text>
<text x="58.6" y="59.5">nRESET</text>
<text x="63.8" y="56.9">TDI</text>
<text x="42.1" y="62">TgtPwr1</text>
<text x="42.1" y="64.6">TgtPwr2</text>
<text x="52.3" y="64.6">TRACEDATA0</text>
<text x="55.3" y="62">TRACECLK</text>
<text x="42.1" y="67.1">GND4</text>
<text x="42.1" y="69.6">GND5</text>
<text x="52.3" y="67.1">TRACEDATA1</text>
<text x="52.3" y="69.6">TRACEDATA2</text>
<text x="42.1" y="72.2">GND6</text>
<text x="52.3" y="72.2">TRACEDATA3</text>
<text x="163.8" y="81.9" transform="rotate(-90 163.8 81.9)">PE3</text>
<text x="166.3" y="81.9" transform="rotate(-90 166.3 81.9)">PE4</text>
<text x="168.9" y="81.9" transform="rotate(-90 168.9 81.9)">PE5</text>
<text x="171.4" y="81.9" transform="rotate(-90 171.4 81.9)">PE6</text>
<text x="174" y="81.9" transform="rotate(-90 174 81.9)">PE7</text>
<text x="176.5" y="81.9" transform="rotate(-90 176.5 81.9)">PA0</text>
<text x="179" y="81.9" transform="rotate(-90 179 81.9)">PA1</text>
<text x="181.6" y="81.9" transform="rotate(-90 181.6 81.9)">PA2</text>
<text x="184.1" y="81.9" transform="rotate(-90 184.1 81.9)">PA3</text>
<text x="186.7" y="81.9" transform="rotate(-90 186.7 81.9)">PA4</text>
<text x="189.2" y="81.9" transform="rotate(-90 189.2 81.9)">PA5</text>
<text x="191.7" y="81.9" transform="rotate(-90 191.7 81.9)">PA6</text>
<text x="194.3" y="81.9" transform="rotate(-90 194.3 81.9)">PA7</text>
<text x="196.8" y="82.1" transform="rotate(-90 196.8 82.1)">VSS</text>
<text x="199.4" y="81.9" transform="rotate(-90 199.4 81.9)">PB0</text>
<text x="201.9" y="82.4" transform="rotate(-90 201.9 82.4)">VCC</text>
<text x="204.4" y="81.9" transform="rotate(-90 204.4 81.9)">PB1</text>
<text x="207" y="81.9" transform="rotate(-90 207 81.9)">PB2</text>
<text x="209.5" y="81.9" transform="rotate(-90 209.5 81.9)">PB3</text>
<text x="212.1" y="81.9" transform="rotate(-90 212.1 81.9)">PB4</text>
<text x="214.6" y="81.9" transform="rotate(-90 214.6 81.9)">PB5</text>
<text x="217.1" y="81.9" transform="rotate(-90 217.1 81.9)">PB6</text>
<text x="219.7" y="81.9" transform="rotate(-90 219.7 81.9)">PB7</text>
<text x="222.2" y="82" transform="rotate(-90 222.2 82)">PC0</text>
<text x="224.8" y="82" transform="rotate(-90 224.8 82)">PC1</text>
<text x="153.8" y="84.9">PE2</text>
<text x="153.8" y="87.4">PE1</text>
<text x="153.8" y="90">PE0</text>
<text x="228.1" y="84.9">PC2</text>
<text x="228.1" y="87.4">PC3</text>
<text x="228.1" y="90">PC4</text>
<text x="153.8" y="92.5">PD7</text>
<text x="153.8" y="95">PD6</text>
<text x="228.1" y="92.5">PC5</text>
<text x="228.1" y="95">PC6</text>
<text x="153.8" y="97.6">PD5</text>
<text x="153.8" y="100.1">PD4</text>
<text x="228.1" y="97.6">PC7</text>
<text x="228.5" y="100.1">P50</text>
<text x="86.8" y="106.2">8</text>
<text x="153.8" y="102.7">PD3</text>
<text x="153.8" y="105.2">PD2</text>
<text x="153.8" y="107.7">PD1</text>
<text x="228.5" y="102.7">P51</text>
<text x="228.5" y="105.2">P52</text>
<text x="228.5" y="107.7">P53</text>
<text x="86.5" y="113.8">4</text>
<text x="86.5" y="111.3">5</text>
<text x="86.8" y="109">7</text>
<text x="106.9" y="113.8">6</text>
<text x="106.9" y="108.8">9</text>
<text x="153.8" y="110.3">PD0</text>
<text x="153.8" y="112.8">P47</text>
<text x="228.5" y="110.3">P54</text>
<text x="228.5" y="112.8">P55</text>
<text x="392.6" y="110.3">FRAME</text>
<text x="392.6" y="112.8">GND</text>
<text x="86.5" y="118.9">1</text>
<text x="86.5" y="116.4">2</text>
<text x="106.9" y="118.9">3</text>
<text x="153.8" y="115.4">P46</text>
<text x="153.8" y="117.9">P45</text>
<text x="222" y="115.4">VSS_USB</text>
<text x="222.2" y="117.9">USB0_DP</text>
<text x="311.3" y="117.9">1</text>
<text x="317.7" y="117.9">2</text>
<text x="392.6" y="115.4">ID</text>
<text x="392.6" y="117.9">D+</text>
<text x="153.8" y="120.4">P44</text>
<text x="153.8" y="123">P43</text>
<text x="153.8" y="125.5">P42</text>
<text x="221.8" y="123">VCC_USB</text>
<text x="221.8" y="120.4">USB0_DM</text>
<text x="228.5" y="125.5">P12</text>
<text x="311.3" y="120.4">4</text>
<text x="317.7" y="120.4">3</text>
<text x="392.6" y="120.4">D-</text>
<text x="392.6" y="123">VBUS</text>
<text x="153.8" y="128.1">P41</text>
<text x="153.8" y="130.6">VREFL</text>
<text x="228.5" y="128.1">P13</text>
<text x="228.5" y="130.6">P14</text>
<text x="153.8" y="133.1">P40</text>
<text x="153.8" y="135.7">VREFH</text>
<text x="224" y="133.1">PLLVSS</text>
<text x="228.5" y="135.7">P16</text>
<text x="153.8" y="138.2">AVCC</text>
<text x="153.8" y="140.8">P07</text>
<text x="153.8" y="143.3">AVSS</text>
<text x="223.7" y="138.2">PLLVCC</text>
<text x="228.5" y="140.8">P20</text>
<text x="228.5" y="143.3">P21</text>
<text x="153.8" y="145.8">P05</text>
<text x="228.5" y="145.8">P22</text>
<text x="163.8" y="153.7" transform="rotate(-90 163.8 153.7)">VCC</text>
<text x="166.3" y="153.7" transform="rotate(-90 166.3 153.7)">EMLE</text>
<text x="168.9" y="153.7" transform="rotate(-90 168.9 153.7)">VSS</text>
<text x="171.4" y="153.7" transform="rotate(-90 171.4 153.7)">MDE</text>
<text x="174" y="153.7" transform="rotate(-90 174 153.7)">VCL</text>
<text x="176.5" y="153.7" transform="rotate(-90 176.5 153.7)">MD1</text>
<text x="179" y="153.7" transform="rotate(-90 179 153.7)">MD0</text>
<text x="181.6" y="153.7" transform="rotate(-90 181.6 153.7)">XCIN</text>
<text x="184.1" y="153.7" transform="rotate(-90 184.1 153.7)">XCOUT</text>
<text x="186.7" y="153.7" transform="rotate(-90 186.7 153.7)">RES#</text>
<text x="189.2" y="153.7" transform="rotate(-90 189.2 153.7)">XTAL</text>
<text x="191.7" y="153.7" transform="rotate(-90 191.7 153.7)">VSS</text>
<text x="194.3" y="153.7" transform="rotate(-90 194.3 153.7)">EXTAL</text>
<text x="196.8" y="153.7" transform="rotate(-90 196.8 153.7)">VCC</text>
<text x="199.4" y="153.7" transform="rotate(-90 199.4 153.7)">P35/NMI</text>
<text x="201.9" y="153.7" transform="rotate(-90 201.9 153.7)">P34</text>
<text x="204.4" y="153.7" transform="rotate(-90 204.4 153.7)">P33</text>
<text x="207" y="153.7" transform="rotate(-90 207 153.7)">P32</text>
<text x="209.5" y="153.7" transform="rotate(-90 209.5 153.7)">P31</text>
<text x="212.1" y="153.7" transform="rotate(-90 212.1 153.7)">P30</text>
<text x="214.6" y="153.7" transform="rotate(-90 214.6 153.7)">P27</text>
<text x="217.1" y="153.7" transform="rotate(-90 217.1 153.7)">P26</text>
<text x="219.7" y="153.7" transform="rotate(-90 219.7 153.7)">P25</text>
<text x="222.2" y="153.7" transform="rotate(-90 222.2 153.7)">P24</text>
<text x="224.8" y="153.7" transform="rotate(-90 224.8 153.7)">P23</text>
<text x="115.7" y="183.9">1</text>
<text x="122.1" y="183.9">3</text>
<text x="120.6" y="186.7" transform="rotate(-90 120.6 186.7)">2</text>
<text x="278.3" y="204.3">VTref</text>
<text x="278.3" y="206.8">SWDIO/TMS</text>
<text x="278.3" y="209.3">GND</text>
<text x="294.8" y="204.3">nRESET</text>
<text x="297.7" y="206.8">TRST</text>
<text x="300" y="209.3">TDI</text>
<text x="278.3" y="211.9">SWCLK/TCK</text>
<text x="278.3" y="214.4">5V-Supply</text>
<text x="292.7" y="214.4">SWO/TDO</text>
<text x="297.5" y="211.9">RTCK</text>
</g>
<g font-size="2.3" fill="#f00">
<text x="229.3" y="205.3">TMS</text>
<text x="229.3" y="210.3">TCK</text>
<text x="229.3" y="218">TDO</text>
<text x="229.3" y="220.5">TDI</text>
<text x="229.3" y="223">TRST</text>
</g>
<g font-size="1.8">
<text x="44.2" y="1.9">5</text>
<text x="127.1" y="1.9">4</text>
<text x="210.1" y="1.9">3</text>
<text x="293" y="1.9">2</text>
<text x="376" y="1.9">1</text>
<text x=".8" y="40.7">D</text>
<text x="418.1" y="40.7">D</text>
<text x=".8" y="113.6">C</text>
<text x="418.1" y="113.6">C</text>
<text x=".8" y="186.6">B</text>
<text x="418.1" y="186.6">B</text>
<text x=".8" y="259.5">A</text>
<text x="418.1" y="259.5">A</text>
<text x="44.2" y="296.3">5</text>
<text x="127.1" y="296.3">4</text>
<text x="210.1" y="296.3">3</text>
<text x="293" y="296.3">2</text>
<text x="376" y="296.3">1</text>
</g>
</svg>
